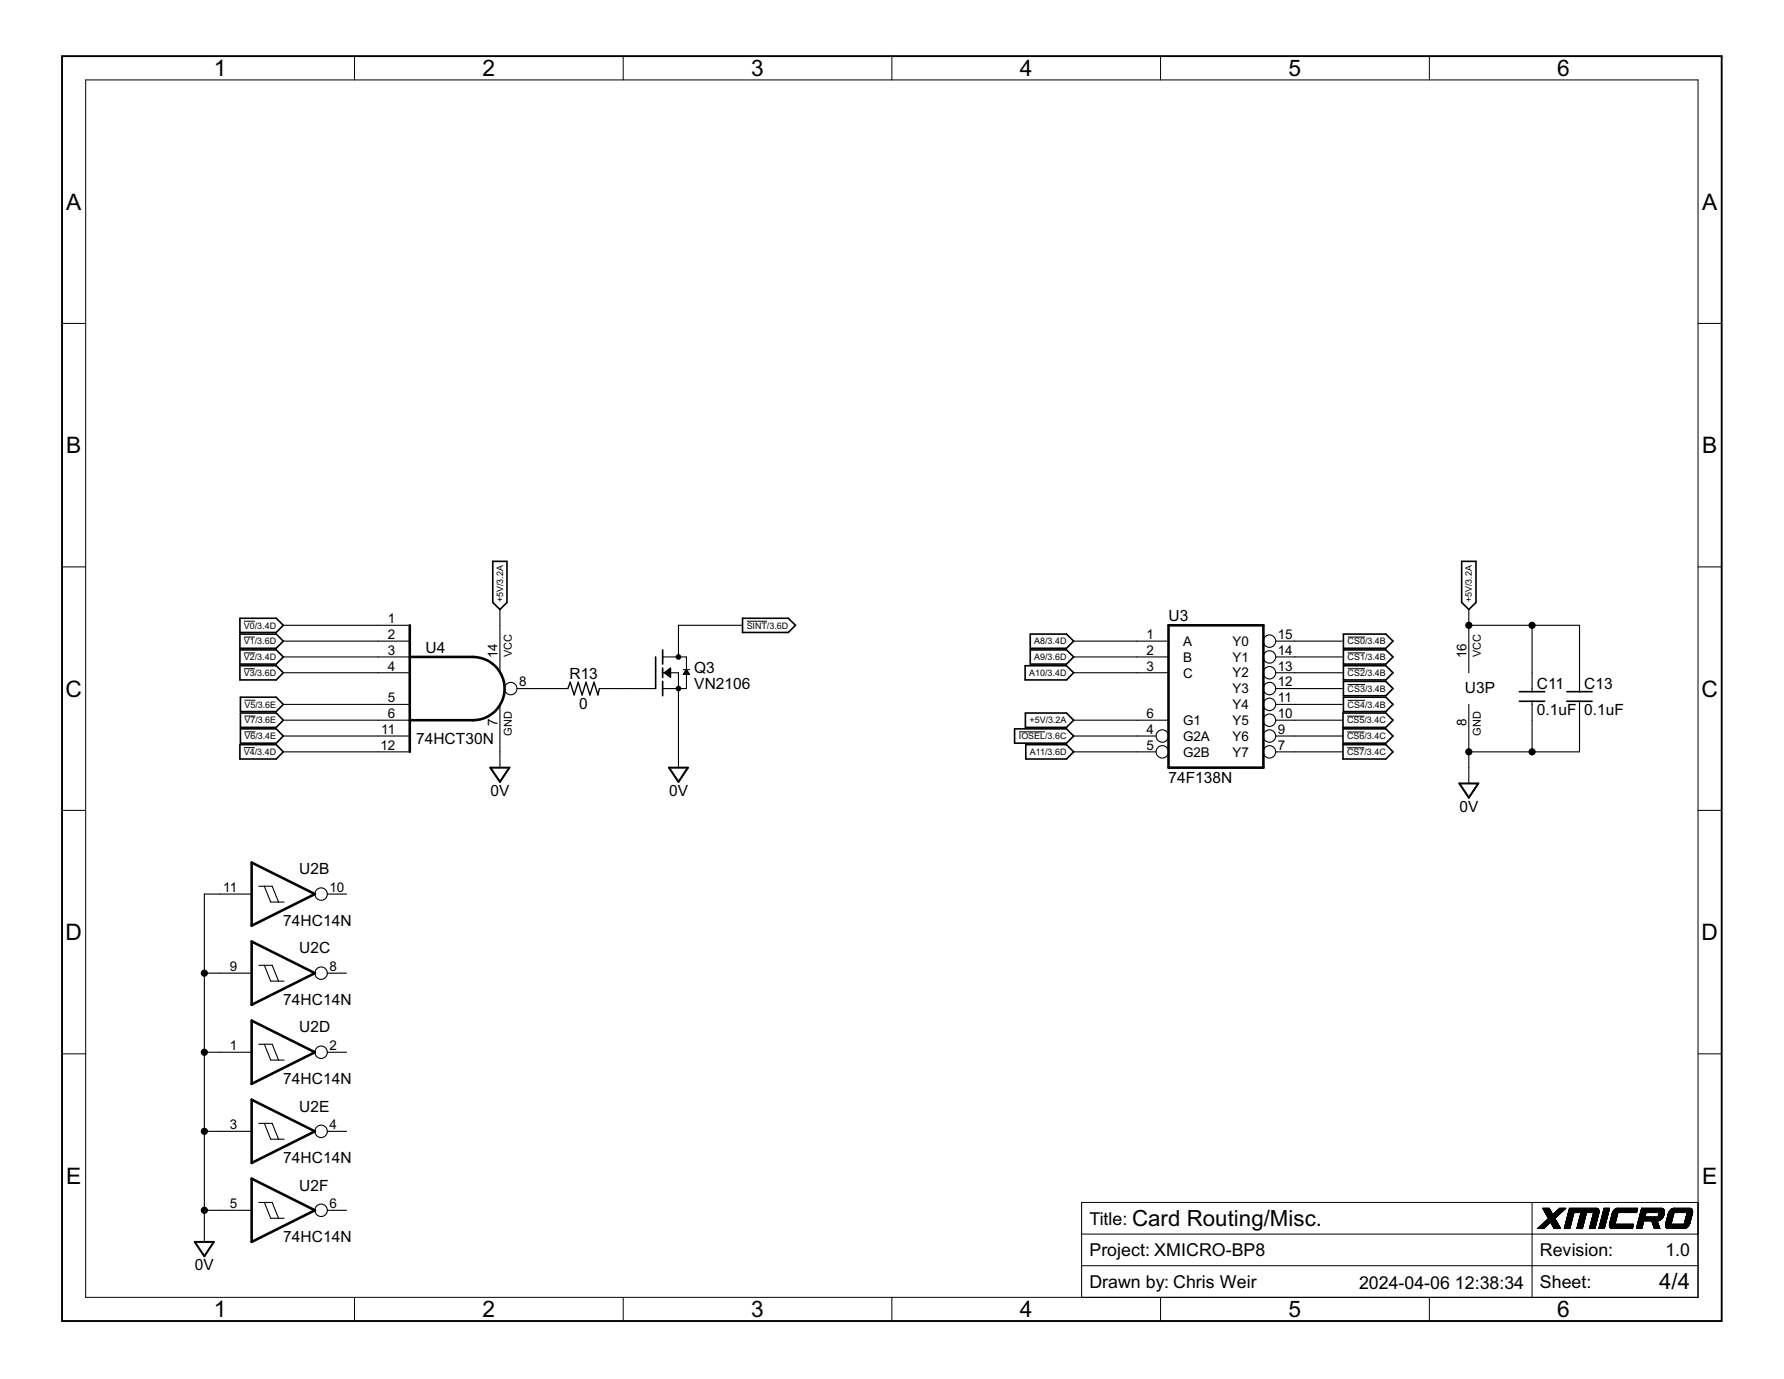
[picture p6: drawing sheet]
<svg xmlns="http://www.w3.org/2000/svg" width="279mm" height="216mm" viewBox="0 0 279 216" stroke-linecap="round" stroke-linejoin="round" font-family="sans-serif">
<g fill="none" stroke="#000" stroke-width=".25">
<path d="M37.6 99.3h5.7l1.1 1.1-1.1 1.1h-5.7zM37.6 96.8h5.7l1.1 1.1-1.1 1.1h-5.7zM77.2 87.9h2.2v6.4l-1.1 1.1-1.1-1.1zM116.3 96.8h7.2l1.1 1.1-1.1 1.1h-7.2zM161.4 99.3h5.6l1.1 1.1-1.1 1.1h-5.6zM210.4 99.3h6.6l1.2 1.1-1.2 1.1h-6.6zM228.9 87.9h2.3v6.4l-1.2 1.1-1.1-1.1zM37.6 116.6h5.7l1.1 1.1-1.1 1.1h-5.7zM37.6 104.2h5.7l1.1 1.1-1.1 1.2h-5.7zM37.6 101.8h5.7l1.1 1.1-1.1 1.1h-5.7zM37.7 109.2h5.6l1.1 1.1-1.1 1.1h-5.6zM37.7 111.6h5.6l1.1 1.2-1.1 1.1h-5.6z"/>
<path d="M37.7 114.1h5.6l1.1 1.1-1.1 1.2h-5.6zM102.7 102.9v4.9M103.8 101.8v2.2M103.8 104.6v1.5M103.8 106.7v2.2M158.9 114.1h8.1l1.1 1.1-1.1 1.2h-8.1zM160.5 104.2h6.5l1.1 1.1-1.1 1.2h-6.5zM160.6 111.6h6.4l1.1 1.2-1.1 1.1h-6.4zM160.7 116.6h6.3l1.1 1.1-1.1 1.1h-6.3zM161.4 101.8h5.6l1.1 1.1-1.1 1.1h-5.6zM210.3 116.6h6.7l1.2 1.1-1.2 1.1h-6.7zM210.3 111.6h6.7l1.2 1.2-1.2 1.1h-6.7z"/>
<path d="M210.3 114.1h6.7l1.2 1.1-1.2 1.2h-6.7zM210.4 104.2h6.6l1.2 1.1-1.2 1.2h-6.6zM210.4 101.8h6.6l1.2 1.1-1.2 1.1h-6.6zM210.4 106.7h6.6l1.2 1.1-1.2 1.1h-6.6zM210.4 109.2h6.6l1.2 1.1-1.2 1.1h-6.6zM238 108.3h3.9M238 109.8h3.9M245.4 108.3h3.9M245.4 109.8h3.9"/>
</g>
<g fill="none" stroke="#000" stroke-width=".16">
<path d="M13.4 12.5h252.5v190.6h-252.5zM55.5 8.8v3.7M97.6 8.8v3.7M139.7 8.8v3.7M181.8 8.8v3.7M223.9 8.8v3.7M9.7 50.6h3.7M265.9 50.6h3.7M9.7 88.8h3.7M38.2 99.7h1.7M38.2 97.3h1.7M116.9 97.3h3.2"/>
<path d="M211.1 99.7h2.7M265.9 88.8h3.7M38.2 117.1h1.7M38.2 102.2h1.7M38.2 104.7h1.7M38.3 109.6h1.7M38.3 114.6h1.7M38.3 112.1h1.7M159.6 114.6h4.1M211 117.1h2.7M211 112.1h2.7M211 114.6h2.7"/>
<path d="M211.1 102.2h2.7M211.1 104.7h2.7M211.1 107.2h2.7M211.1 109.6h2.7M9.7 126.9h3.7M265.9 126.9h3.7M9.7 165h3.7M265.9 165h3.7M169.4 193.2h96.5M169.4 198.2h96.5M239.9 188.3v14.8M240.8 192.3h1"/>
<path d="M241.1 192h1M241.4 191.8h1M241.6 189.2h1.1M241.6 189.2h1M241.7 189.3h1M241.7 191.5h.9M241.7 189.3l1 .1M241.7 189.4h1.1M241.8 189.4h1M241.8 189.5h1M241.8 192.3h-.9M241.8 189.5l1 .1"/>
<path d="M241.9 189.6h1M241.9 192.2l-1 .1M241.9 189.7h1M241.9 192.2h-1M241.9 191.3h1.9M241.9 189.7h1.1M242 192.2h-1M242 189.8h1M242 191.3h1.8M242 189.8l1 .1M242 192.1h-1M242 191.2h1.8"/>
<path d="M242 189.9h1M242 189.9l1.1 .1M242.1 192.1h-1M242.1 191.2h1.7M242.1 190h1M242.1 191.2h1.6M242.1 190l1 .1M242.1 192h-.9M242.1 190.1h1M242.1 191.1h1.6M242.2 192h-1M242.2 190.1h1"/>
<path d="M242.2 190.2h1.9M242.2 191.9h-1M242.2 191.1h1.5M242.2 190.3h1.8M242.3 191.9h-1M242.3 191h1.4M242.3 191h1.3M242.3 191.8l-1 .1M242.3 190.4h1.5M242.4 191.8h-1M242.4 190.9h1.2M242.4 190.5h1.4"/>
<path d="M242.4 191.7l-1 .1M242.4 190.6h1.3M242.4 190.6h1.2M242.5 191.7h-1M242.5 190.8h1M242.5 190.7h1.1M242.5 190.7h1M242.5 191.6l-.9 .1M242.5 191.6h-.9M242.6 191.6h-1M242.7 191.5h-1M242.7 191.5h-.9"/>
<path d="M242.8 191.4h-1M242.8 191.4h-.9M242.9 191.4h1M242.9 191.5h1M243 191.6h1M243 191.5h.9M243 191.6l1 .1M243 191.7h1.1M243.1 191.7h1M243.1 191.8h1M243.1 191.9h1.1M243.2 191.9h1"/>
<path d="M243.2 192h1M243.2 192.1h1.1M243.3 192.1h1M243.3 192.2h1M243.4 192.2h1M243.4 192.3h1M243.4 190h.9M243.5 190.8l.9 1.5h-1l-.6-1-1 1h-1l1.7-1.5M243.5 190.8l1.7-1.6h-.9l-1.1 1-.6-1h-1l.9 1.6M243.7 189.7h.9M243.7 190.5l-1.3 .1M243.8 190.5h-1.4"/>
<path d="M243.8 191.3l-1.9 .1M243.9 190.4h-1.6M244 190.3h-1.7M244 189.4h.9M244.2 190.1h-1M244.2 189.2h1M244.3 190l-1 .1M244.3 190h-.9M244.4 189.9l-1 .1M244.4 189.9h-.9M244.5 189.8l-1 .1M244.5 189.8h-1"/>
<path d="M244.6 189.8h-1M244.6 189.7h-1M244.7 189.7h-1M244.8 189.6h-1M244.8 189.5l-.9 .1M244.9 189.5h-1M244.9 189.4l-1 .1M245 192.3h.9M245 189.4h-1M245 192.2h.9M245 192.1h.9M245 189.3l-.9 .1"/>
<path d="M245.1 192h.8M245.1 192h.9M245.1 191.9h.9M245.1 189.3h-1M245.1 191.8h.9M245.1 189.3h-.9M245.2 191.7h.8M245.2 191.6h.8M245.2 189.2h-1M245.2 191.5h.9M245.2 191.4h.9M245.3 191.3h.8"/>
<path d="M245.3 191.2h.8M245.3 191.1h.9M245.3 191h.9M245.3 190.9h.9M245.4 190.9h.8M245.4 190.8h.9M245.4 190.7h.9M245.4 190.6h.9M245.4 190.5h.9M245.5 190.5h.8M245.5 190.4h.9M245.5 190.3h.9"/>
<path d="M245.5 190.2h.9M245.6 190.2h.8M245.6 190.1h.8M245.6 190h.8M245.6 190h.9M245.6 189.9h.9M245.6 189.8h4.8M245.7 189.7h4.7M245.7 189.6h4.7M245.7 189.5h4.7M245.7 189.4h4.7M245.8 189.3l4.6 .1"/>
<path d="M245.8 189.3h4.5M245.8 189.2h4.4M245.8 189.2h4.3M245.9 192.1h-.9M246 191.7l-.8 .1M246 191.6l-.8 .1M246.1 191.6h-.9M246.1 191.4h-.9M246.1 191.3l-.9 .1M246.2 190.9h-.8M246.3 190.7h-.9M246.3 190.6h-.9"/>
<path d="M246.3 190.5h-.9M246.5 189.9l-.9 .1M247 192.3h.8M247 192.2h.9M247 192.1h.9M247 192h.9M247.1 192h.8M247.1 191.9h.8M247.1 191.8h.9M247.1 191.7h.9M247.1 191.6h.9M247.2 191.6h.8"/>
<path d="M247.2 191.5h.8M247.2 191.5h.9M247.2 191.4h.9M247.2 191.3h.9M247.2 191.2h.9M247.3 191.1h.8M247.3 191.1h.9M247.3 191h.9M247.3 190.9h.9M247.4 190.8h.8M247.4 190.7h.8M247.4 190.7h.9"/>
<path d="M247.4 190.6h.9M247.4 190.5h.9M247.5 190.4h.8M247.5 190.3h.8M247.5 190.2h.9M247.5 190.1h.9M247.6 190h.8M247.6 189.8l-.6 2.5h.8l.7-2.5M247.6 189.9h.9M247.9 192.2h-.9M247.9 192.1h-.9M248 191.7l-.9 .1"/>
<path d="M248 191.6l-.9 .1M248.1 191.5h-.9M248.1 191.4h-.9M248.1 191.3l-.9 .1M248.3 190.7h-.9M248.3 190.6h-.9M248.3 190.5h-.9M248.3 190.4h-.8M248.4 190.3h-.9M248.5 189.9l-.9 .1M248.9 192.3h.9M249 192.2h.8"/>
<path d="M249 192.1h.9M249 192h.9M249 191.9h.9M249.1 191.8h.8M249.1 191.7h.8M249.1 191.7h.9M249.1 191.6h.9M249.1 191.5h.9M249.2 191.5h.8M249.2 191.4h.8M249.2 191.3h.8M249.2 191.3h.9"/>
<path d="M249.2 191.2h.9M249.3 191.1h.8M249.3 191h.8M249.3 190.9h.8M249.3 190.9h.9M249.3 190.8h.9M249.3 190.7h.9M249.4 190.7h.8M249.4 190.6h.8M249.4 190.6h.9M249.4 190.5h.9M249.4 190.4h.9"/>
<path d="M249.5 190.3h.8M249.5 190.2h.8M249.5 190.1h.9M249.5 190h.9M249.6 190h.8M249.6 189.9h.8M249.6 189.8l-.7 2.5h.9l.6-2.3M249.8 192.3h-.9M249.8 192.2h-.8M249.9 192.1h-.9M249.9 191.9h-.9M249.9 191.8h-.8"/>
<path d="M250 191.5h-.8M250 191.4h-.8M250.1 191.2h-.9M250.1 191.1l-.9 .1M250.1 191.1h-.8M250.2 189.2h-4.4l-.8 3.1h.9l.6-2.5M250.2 189.2h.1M250.2 189.2l.2 .2M250.3 190.4h-.9M250.3 190.3h-.9M250.3 190.2h-.8M250.4 190.2h-.9"/>
<path d="M250.4 190.1h-.9M250.4 189.4v.2M250.4 192.3h.9M250.4 190h-.9M250.4 192.2h.9M250.4 189.9h-.8M250.4 189.8l-4.8 .1M250.4 189.8h-4.7M250.4 189.6v.2M250.4 189.8v.2M250.5 192.1h.8M250.5 192h.8"/>
<path d="M250.5 192h.9M250.5 191.9h.9M250.5 191.8h.9M250.6 191.7h.8M250.6 191.6h.9M250.6 191.5h.9M250.6 191.4h.9M250.7 191.4h.8M250.7 191.3h.8M250.7 191.2h.8M250.7 191.2h.9M250.7 191.1h.9"/>
<path d="M250.7 191h.9M250.8 191h.8M250.8 190.9h.8M250.8 190.8h.9M250.8 190.7h.9M250.8 190.6h.9M250.9 190.5h.8M250.9 190.4h.9M250.9 190.3h.9M251 190.2h.8M251 190.1h.8M251 190h.9"/>
<path d="M251 189.9h.9M251.1 189.8h.8M251.1 189.7h.8M251.1 189.6h.9M251.1 189.5h.9M251.2 189.4h.8M251.2 189.3h.8M251.2 189.3h.9M251.2 189.2h.9M251.2 189.2h.9l-.8 3.1h-.9zM251.4 192h-.9M251.4 191.9h-.9"/>
<path d="M251.4 191.7h-.8M251.5 191.6h-.9M251.6 190.9l-.8 .1M251.7 190.9h-.9M251.7 190.8h-.9M251.7 190.5l-.8 .1M251.8 190.1h-.8M251.9 190l-.9 .1M251.9 189.9h-.9M251.9 189.8h-.8M251.9 189.7h-.8M252 189.4h-.8"/>
<path d="M252.1 191.9h3.7M252.1 191.8h3.7M252.1 191.9l.2 .4M252.1 191.8v.1M252.1 191.6l3.7 .1-.1 .6h-3.4M252.1 192h3.6M252.1 192h3.7M252.1 191.7h3.7M252.1 191.6h.8M252.1 191.7v.1M252.1 192.1h3.6M252.1 191.5h.9"/>
<path d="M252.1 191.5v.2M252.1 191.4h.9M252.1 192.2h3.6M252.1 191.3h.9M252.2 191.3h.8M252.2 192.2h3.5M252.2 191.2h.8M252.2 191.1h.9M252.2 191h.9M252.2 190.9h.9M252.3 192.3h3.4M252.3 190.9h.8"/>
<path d="M252.3 190.8h.9M252.3 190.7h.9M252.3 190.6h.9M252.3 190.5h.9M252.4 190.5h.8M252.4 190.4h.8M252.4 190.4h.9M252.4 190.3h.9M252.4 190.2h.9M252.5 190.1h.8M252.5 190h.8M252.5 190h.9"/>
<path d="M252.5 189.9h.9M252.5 190l-.4 1.5M252.5 189.8v.2M252.6 189.8h3.7M252.6 189.7h3.7M252.6 189.7l.6-.5h3.3l-.2 .6h-3.8M252.6 189.7l-.1 .1M252.6 189.6h3.8M252.7 189.6h3.7M252.7 189.5h3.7M252.8 189.4h3.6M252.9 189.4h3.5"/>
<path d="M252.9 189.3h3.5M253 191.6h-.9M253 189.3h3.5M253 191.2h-.8M253.1 191.1l-.9 .1M253.1 189.2h3.4M253.1 191.1h-.9M253.1 190.9h-.9M253.2 190.8h-.9M253.2 189.2h3.3M253.3 190.4h-.9M253.3 190.3h-.9"/>
<path d="M253.3 190.2h-.9M253.3 190.1h-.8M253.4 190h-.9M253.4 189.8l-.5 1.9M255.8 191.7l-3.7 .1M256.3 192.3h.8M256.3 192.2h.9M256.3 192.1h.9M256.3 189.8h-3.8M256.3 192h.9M256.3 189.7h-3.7M256.4 191.9h.8"/>
<path d="M256.4 191.9h.9M256.4 189.5l-3.7 .1M256.4 189.4l-3.6 .1M256.4 191.8h.9M256.4 191.7h.9M256.5 191.6h.8M256.5 191.5h.8M256.5 191.5h.9M256.5 191.4h.9M256.5 191.3h.9M256.6 191.3h.8M256.6 191.2h.8"/>
<path d="M256.6 191h3.5M256.7 190.8h3.6M256.7 190.7h3.6M256.7 190.6h3.7M256.8 190.5h3.7M256.8 190.5h.8M256.8 190.4h.8M256.8 190.4h.9M256.8 190.3h.9M256.8 190.2h.9M256.9 190.1h.8M256.9 190h.8"/>
<path d="M256.9 189.9h.9M256.9 189.8h3.8M257 189.7h3.7M257 189.6h3.7M257 189.5h3.7M257 189.4h3.6M257.1 189.3h3.4M257.1 189.2h3.3M257.1 189.2h3.2M257.1 189.2l-.8 3.1h.8l.4-1.1M257.1 189.2h3.4M257.1 189.2l.7 .6-.2 .7"/>
<path d="M257.2 192.3h-.9M257.2 192.2h-.9M257.2 192h-.8M257.3 191.9h-.9M257.3 191.8h-.9M257.3 191.6h-.8M257.4 191.2h-.8M257.7 190.1h-.8M257.7 190l-.8 .1M258.7 191.2h.9M258.7 191.2h.8M258.7 191.3h.9"/>
<path d="M258.7 191.3l.9 .1M258.8 191.4h.8M258.8 191.5h.9M258.8 191.6h.9M258.9 191.7h.8M258.9 191.7l.9 .1M258.9 191.8h.9M258.9 191.9h.9M259 191.9h.8M259 192h.8M259 192h.9M259 192.1h.9"/>
<path d="M259 192.2h.9M259.1 192.2h.8M259.1 192.3h.8M259.7 190.5h.8M259.7 190.4h.8M259.7 190.3h.9M259.7 191.1l-3.1 .1M259.7 190.2h.9M259.8 190.2h.8M259.8 190.1h.8M259.8 190h.8M259.8 190h.9"/>
<path d="M259.8 189.9h.9M259.8 189.8l-.1 .7M259.9 191.1l-.4 .1 .5 1.1h-.9l-.4-1.1M259.9 191.1h-3.3M260 191.1h-3.4M260.1 191h-3.5M260.1 190.9l-3.5 .1M260.2 190.9h-3.6M260.2 190.9l-.3 .2M260.2 190.9h-3.5M260.3 190.8h-3.6M260.3 190.7l-.1 .2"/>
<path d="M260.4 190.7h-3.7M260.4 190.6l-3.7 .1M260.5 189.2l.1 .2M260.5 190.5l-3.8 .1M260.5 190.5l-.2 .2M260.5 190.4v.1M260.6 190.4h-.9M260.6 190.3l-.1 .1M260.6 189.4h.1M260.6 189.4l.1 .1M260.7 189.5h-3.7M260.7 189.9l-.1 .4"/>
<path d="M260.7 189.7h-3.7M260.7 189.6h-3.7M260.7 189.5v.3M260.7 189.8v.1M260.8 191.9l.1 .1M260.9 191.9h3.6M260.9 191.8h3.6M260.9 191.8h3.7M260.9 191.6l3.7 .1M260.9 191.6h.8M260.9 191.6l-.1 .3M260.9 192v.1"/>
<path d="M260.9 192h3.5M260.9 191.5h.8M260.9 191.5v.1M260.9 192.1h3.4M260.9 191.4h.9M260.9 192.1v.1M260.9 192.2h3.3M260.9 192.2h.1M260.9 191.3h.9M261 192.2h3.2M261 191.2h.8M261 192.2v.1"/>
<path d="M261 191.1h.8M261 191.1h.9M261 192.3h.2h2.9M261 192.2h3.1M261 191h.9M261 192.3h3.1M261 190.9h.9M261.1 190.8h.8M261.1 190.7h.9M261.1 190.6h.9M261.2 192.3h2.7M261.2 190.5h.8"/>
<path d="M261.2 190.4h.8M261.2 190.3h.9M261.2 190.2h.9M261.2 190.1h.9M261.3 190.1h.8M261.3 190h.8M261.3 189.9h.8M261.3 189.9h.9M261.4 189.8l-.5 1.7M261.4 189.7h3.7M261.5 189.6l-.1 .2M261.6 189.4l-.1 .2"/>
<path d="M261.6 189.4h3.4M261.7 189.3h3.3M261.7 189.3l-.1 .1M261.8 189.3h3.1M261.8 191.2h-.8M261.9 189.2h3M261.9 189.2l-.2 .1M261.9 190.9l-.9 .1M261.9 190.9h-.9M262 190.7h-.9M262 190.6l-.9 .1M262 189.2h2.8"/>
<path d="M262 189.2h-.1M262 190.5l-.9 .1M262 190.4h-.8M262.1 190.3h-.9M262.1 190.2h-.9M262.1 189.2h2.8M262.1 190.1h-.8M262.1 189.2h-.1M262.1 190h-.8M262.2 189.2v.6l-.5 1.9M263.8 191.6h.8M263.8 191.5h.8"/>
<path d="M263.8 191.5h.9M263.8 191.4h.9M263.8 191.3h.9M263.9 191.3h.8M263.9 191.2h.8M263.9 191.2h.9M263.9 191.1h.9M263.9 191h.9M263.9 190.9h.9M264 190.8h.8M264 190.8h.9M264 190.7h.9"/>
<path d="M264 190.6h.9M264.1 190.5h.8M264.1 190.4h.8M264.1 190.4h.9M264.1 190.3h.9M264.1 190.2h.9M264.2 190.2h.8M264.2 190.1h.8M264.2 190h.8M264.2 190h.9M264.2 189.9h.9M264.2 189.8l-.4 1.9"/>
<path d="M264.4 192.1h-3.5M264.4 192h-3.5M264.5 191.9h-3.6M264.5 191.9l-.4 .4M264.6 191.7l-3.7 .1M264.6 191.7l-.1 .2M264.6 191.7h-3.7M264.6 191.6v.1M264.7 191.5h-.9M264.8 191.2h-.9M264.8 191.1h-.9M264.8 191h-.9"/>
<path d="M264.8 190.9h-.8M264.9 190.8h-.9M264.9 189.2v.1M264.9 190.4l-.8 .1M264.9 189.3h.1M265 189.3l-3.3 .1M265 189.3v.1M265 190.1h-.8M265 189.4h-3.4M265 190l-.8 .1M265 189.4l-3.4 .1M265 189.4l.1 .2"/>
<path d="M265.1 189.5l-3.6 .1M265.1 189.5h-3.6M265.1 189.9l-.5 1.7M265.1 189.6v.1M265.1 189.8l-3.8 .1M265.1 189.8h-3.8M265.1 189.8h-3.7M265.1 189.7h-3.7M265.1 189.6h-3.6M265.1 189.8v.1M265.1 189.7v.1M265.9 188.3h-96.5v14.8"/>
<path d="M55.5 203.1v3.7M97.6 203.1v3.7M139.7 203.1v3.7M181.8 203.1v3.7M223.9 203.1v3.7"/>
</g>
<path d="M64.2 97.9v19.8M183 97.9h14.9v22.3h-14.9zM64.2 102.9h9.9a5 5 0 0 1 4.9 4.9 5 5 0 0 1-4.9 5h-9.9M39.4 135l9.9 5-9.9 4.9zM39.4 147.4l9.9 5-9.9 4.9zM39.4 159.8l9.9 4.9-9.9 5zM39.4 172.2l9.9 4.9-9.9 5zM39.4 184.5l9.9 5-9.9 4.9z" fill="none" stroke="#000" stroke-width=".4"/>
<g fill="none" stroke="#000" stroke-width=".17">
<path d="M44.4 97.9h19.8M78.3 95.4v9.9M116.2 97.9h-9.9v5M230 97.9h17.4v10.4M230 95.4v9.9M239.9 97.9v10.4M44.4 100.4h19.8M44.4 102.9h19.8M44.4 105.3h19.8M44.4 115.2h19.8M44.4 117.7h19.8M44.4 112.8h19.8"/>
<path d="M44.4 110.3h19.8M78.3 110.3v9.9M81 107.8h7.9M93.9 107.8h8.7M103.8 102.9h3.7v4.9h-3.7M103.8 105.3h2.5v14.9M104 105.3l1-.7v1.5zM104.1 105.4h.9M104.2 105.2h.8M104.2 105.5h.8M104.3 105.1h.7M104.4 105.6h.6"/>
<path d="M104.5 105h.5M104.5 105.7h.5M104.6 104.9h.4M104.7 105.8h.3M104.8 104.8h.2M104.8 105.9h.2M104.9 104.7h.1M105 106h.1M107 104.8h1M107.1 105.5h.8M107.2 105.4h.6M107.2 105.2h.6"/>
<path d="M107.3 105.1h.4M107.4 105h.2M107.5 104.9h.1M107.5 104.8l.5 .8h-1zM168.1 100.4h14.9M168.1 102.9h14.9M168.1 105.3h14.9M168.1 115.2h13M168.1 117.7h13M168.1 112.8h14.9M199.8 100.4h10.4M199.8 102.9h10.4"/>
<path d="M199.8 105.3h10.4M199.8 115.2h10.4M199.8 117.7h10.4M199.8 112.8h10.4M199.8 110.3h10.4M199.8 107.8h10.4M230 110.3v12.4M239.9 109.8v7.9M247.4 109.8v7.9h-17.4M39.4 140h-7.4v54.4M40.5 138.8h2.1l1 2.4M41.4 138.8l1 2.4h2.1"/>
<path d="M51.2 140h3.1M32 152.4h7.4M40.5 151.1h2.1l1 2.5M41.4 151.1l1 2.5h2.1M51.2 152.4h3.1M32 164.7h7.4M32 177.1h7.4M40.5 163.5h2.1l1 2.5M40.5 175.9h2.1l1 2.5M41.4 163.5l1 2.5h2.1M41.4 175.9l1 2.5h2.1M51.2 164.7h3.1"/>
<path d="M51.2 177.1h3.1M32 189.5h7.4M40.5 188.3h2.1l1 2.4M41.4 188.3l1 2.4h2.1M51.2 189.5h3.1"/>
<circle cx="80" cy="107.8" r=".97"/>
<circle cx="182" cy="115.2" r=".97"/>
<circle cx="182" cy="117.7" r=".97"/>
<circle cx="198.8" cy="112.8" r=".97"/>
<circle cx="198.8" cy="105.3" r=".97"/>
<circle cx="198.8" cy="102.9" r=".97"/>
<circle cx="198.8" cy="117.7" r=".97"/>
<circle cx="198.8" cy="115.2" r=".97"/>
<circle cx="198.8" cy="110.3" r=".97"/>
<circle cx="198.8" cy="100.4" r=".97"/>
<circle cx="198.8" cy="107.8" r=".97"/>
<circle cx="50.3" cy="140" r=".97"/>
<circle cx="50.3" cy="152.4" r=".97"/>
<circle cx="50.3" cy="177.1" r=".97"/>
<circle cx="50.3" cy="164.7" r=".97"/>
<circle cx="50.3" cy="189.5" r=".97"/>
</g>
<g fill="#000" stroke="#000" stroke-width=".16">
<circle cx="230" cy="97.9" r=".49"/>
<circle cx="239.9" cy="97.9" r=".49"/>
<circle cx="106.3" cy="107.8" r=".36"/>
<circle cx="106.3" cy="102.9" r=".36"/>
<circle cx="230" cy="117.7" r=".49"/>
<circle cx="239.9" cy="117.7" r=".49"/>
<circle cx="32" cy="152.4" r=".49"/>
<circle cx="32" cy="164.7" r=".49"/>
<circle cx="32" cy="177.1" r=".49"/>
<circle cx="32" cy="189.5" r=".49"/>
</g>
<path d="M88.9 107.8l.4-1 .6 2 .7-2 .6 2 .6-2 .6 2 .6-2 .6 2 .3-1" fill="none" stroke="#000" stroke-width=".21"/>
<path d="M76.8 120.2h3l-1.5 2.2zM104.8 120.2h2.9l-1.4 2.2zM228.6 122.7h2.9l-1.5 2.2zM30.5 194.4h3l-1.5 2.3z" fill="none" stroke="#000" stroke-width=".32"/>
<path d="M9.7 8.8h259.9v198h-259.9z" fill="none" stroke="#000" stroke-width=".3"/>
<g font-size="4">
<text x="33.5" y="11.9">1</text>
<text x="75.6" y="11.9">2</text>
<text x="117.6" y="11.9">3</text>
<text x="159.7" y="11.9">4</text>
<text x="201.8" y="11.9">5</text>
<text x="243.9" y="11.9">6</text>
<text x="10.4" y="32.8">A</text>
<text x="266.6" y="32.8">A</text>
<text x="10.4" y="71">B</text>
<text x="266.6" y="71">B</text>
<text x="10.3" y="109.1">C</text>
<text x="266.5" y="109.1">C</text>
<text x="10.3" y="147.2">D</text>
<text x="266.5" y="147.2">D</text>
<text x="10.4" y="185.3">E</text>
<text x="266.6" y="185.3">E</text>
<text x="33.5" y="206.2">1</text>
<text x="75.6" y="206.2">2</text>
<text x="117.6" y="206.2">3</text>
<text x="159.7" y="206.2">4</text>
<text x="201.8" y="206.2">5</text>
<text x="243.9" y="206.2">6</text>
</g>
<g font-size="3.9">
<text x="177.3" y="192">Card Routing/Misc.</text>
<text x="259.8" y="201.9">4/4</text>
</g>
<g font-size="3.1">
<text x="170.6" y="191.7">Title:</text>
<text x="170.6" y="196.7">Project: XMICRO-BP8</text>
<text x="241.2" y="196.7">Revision:</text>
<text x="260.8" y="196.7">1.0</text>
<text x="170.6" y="201.6">Drawn by: Chris Weir</text>
<text x="212.9" y="201.9">2024-04-06</text>
<text x="227.9" y="201.9">12:38:34</text>
<text x="241.2" y="201.6">Sheet:</text>
</g>
<g font-size="2.7">
<text x="183" y="97.3">U3</text>
<text x="66.7" y="102.2">U4</text>
<text x="89.2" y="106.3">R13</text>
<text x="108.7" y="107.8">VN2106</text>
<text x="108.7" y="105.3">Q3</text>
<text x="240.7" y="107.8">C11</text>
<text x="248.1" y="107.8">C13</text>
<text x="90.7" y="111">0</text>
<text x="229.4" y="108.4">U3P</text>
<text x="240.7" y="112">0.1uF</text>
<text x="248.1" y="112">0.1uF</text>
<text x="65.2" y="116.5">74HCT30N</text>
<text x="76.8" y="124.6">0V</text>
<text x="104.8" y="124.6">0V</text>
<text x="183" y="122.7">74F138N</text>
<text x="228.6" y="127.1">0V</text>
<text x="46.8" y="136.9">U2B</text>
<text x="44.4" y="144.9">74HC14N</text>
<text x="46.8" y="149.3">U2C</text>
<text x="44.4" y="157.3">74HC14N</text>
<text x="46.8" y="161.6">U2D</text>
<text x="44.4" y="169.7">74HC14N</text>
<text x="46.8" y="174">U2E</text>
<text x="44.4" y="182.1">74HC14N</text>
<text x="46.8" y="186.4">U2F</text>
<text x="44.4" y="194.4">74HC14N</text>
<text x="30.5" y="198.9">0V</text>
</g>
<g font-size="2.3">
<text x="60.7" y="97.6">1</text>
<text x="60.7" y="100">2</text>
<text x="179.6" y="100">1</text>
<text x="185.3" y="101.1">A</text>
<text x="193" y="101.1">Y0</text>
<text x="200.1" y="100">15</text>
<text x="60.7" y="102.5">3</text>
<text x="60.7" y="105">4</text>
<text x="77.9" y="103.1" transform="rotate(-90 77.9 103.1)">14</text>
<text x="81.3" y="107.5">8</text>
<text x="179.6" y="102.5">2</text>
<text x="179.6" y="105">3</text>
<text x="185.3" y="103.6">B</text>
<text x="185.3" y="106.1">C</text>
<text x="193" y="106.1">Y2</text>
<text x="193" y="103.6">Y1</text>
<text x="200.1" y="107.5">12</text>
<text x="200.1" y="105">13</text>
<text x="200.1" y="102.5">14</text>
<text x="229.7" y="103.1" transform="rotate(-90 229.7 103.1)">16</text>
<text x="60.7" y="109.9">5</text>
<text x="60.7" y="112.4">6</text>
<text x="77.9" y="113.7" transform="rotate(-90 77.9 113.7)">7</text>
<text x="179.6" y="112.4">6</text>
<text x="185.3" y="113.5">G1</text>
<text x="193" y="113.5">Y5</text>
<text x="193" y="111">Y4</text>
<text x="193" y="108.5">Y3</text>
<text x="200.1" y="112.4">10</text>
<text x="200.1" y="109.9">11</text>
<text x="229.7" y="113.7" transform="rotate(-90 229.7 113.7)">8</text>
<text x="59.6" y="117.4">12</text>
<text x="59.7" y="114.9">11</text>
<text x="179.6" y="114.9">4</text>
<text x="179.6" y="117.4">5</text>
<text x="185.3" y="116">G2A</text>
<text x="185.3" y="118.5">G2B</text>
<text x="193" y="118.4">Y7</text>
<text x="193" y="116">Y6</text>
<text x="200.1" y="117.4">7</text>
<text x="200.1" y="114.9">9</text>
<text x="35" y="139.6">11</text>
<text x="51.6" y="139.6">10</text>
<text x="36" y="152">9</text>
<text x="51.6" y="152">8</text>
<text x="36" y="164.4">1</text>
<text x="51.6" y="164.4">2</text>
<text x="36" y="176.8">3</text>
<text x="51.6" y="176.8">4</text>
<text x="36" y="189.1">5</text>
<text x="51.6" y="189.1">6</text>
</g>
<g font-size="1.9">
<text x="80.1" y="102.9" transform="rotate(-90 80.1 102.9)">VCC</text>
<text x="231.9" y="102.9" transform="rotate(-90 231.9 102.9)">VCC</text>
<text x="80.1" y="115.2" transform="rotate(-90 80.1 115.2)">GND</text>
<text x="231.9" y="115.2" transform="rotate(-90 231.9 115.2)">GND</text>
</g>
<g font-size="1.6">
<text x="78.8" y="94.3" transform="rotate(-90 78.8 94.3)">+5V/3.2A</text>
<text x="230.5" y="94.3" transform="rotate(-90 230.5 94.3)">+5V/3.2A</text>
<text x="38.2" y="98.4">V0/3.4D</text>
<text x="38.2" y="100.9">V1/3.6D</text>
<text x="116.9" y="98.4">SINT/3.6D</text>
<text x="162" y="100.9">A8/3.4D</text>
<text x="211.1" y="100.9">CS0/3.4B</text>
<text x="38.2" y="103.4">V2/3.4D</text>
<text x="38.2" y="105.8">V3/3.6D</text>
<text x="161.2" y="105.8">A10/3.4D</text>
<text x="162" y="103.4">A9/3.6D</text>
<text x="211.1" y="103.4">CS1/3.4B</text>
<text x="211.1" y="105.8">CS2/3.4B</text>
<text x="38.3" y="110.8">V5/3.6E</text>
<text x="38.3" y="113.3">V7/3.6E</text>
<text x="161.2" y="113.3">+5V/3.2A</text>
<text x="211" y="113.3">CS5/3.4C</text>
<text x="211.1" y="108.3">CS3/3.4B</text>
<text x="211.1" y="110.8">CS4/3.4B</text>
<text x="38.2" y="118.2">V4/3.4D</text>
<text x="38.3" y="115.7">V6/3.4E</text>
<text x="159.6" y="115.7">IOSEL/3.6C</text>
<text x="161.3" y="118.2">A11/3.6D</text>
<text x="211" y="118.2">CS7/3.4C</text>
<text x="211" y="115.7">CS6/3.4C</text>
</g>
</svg>
